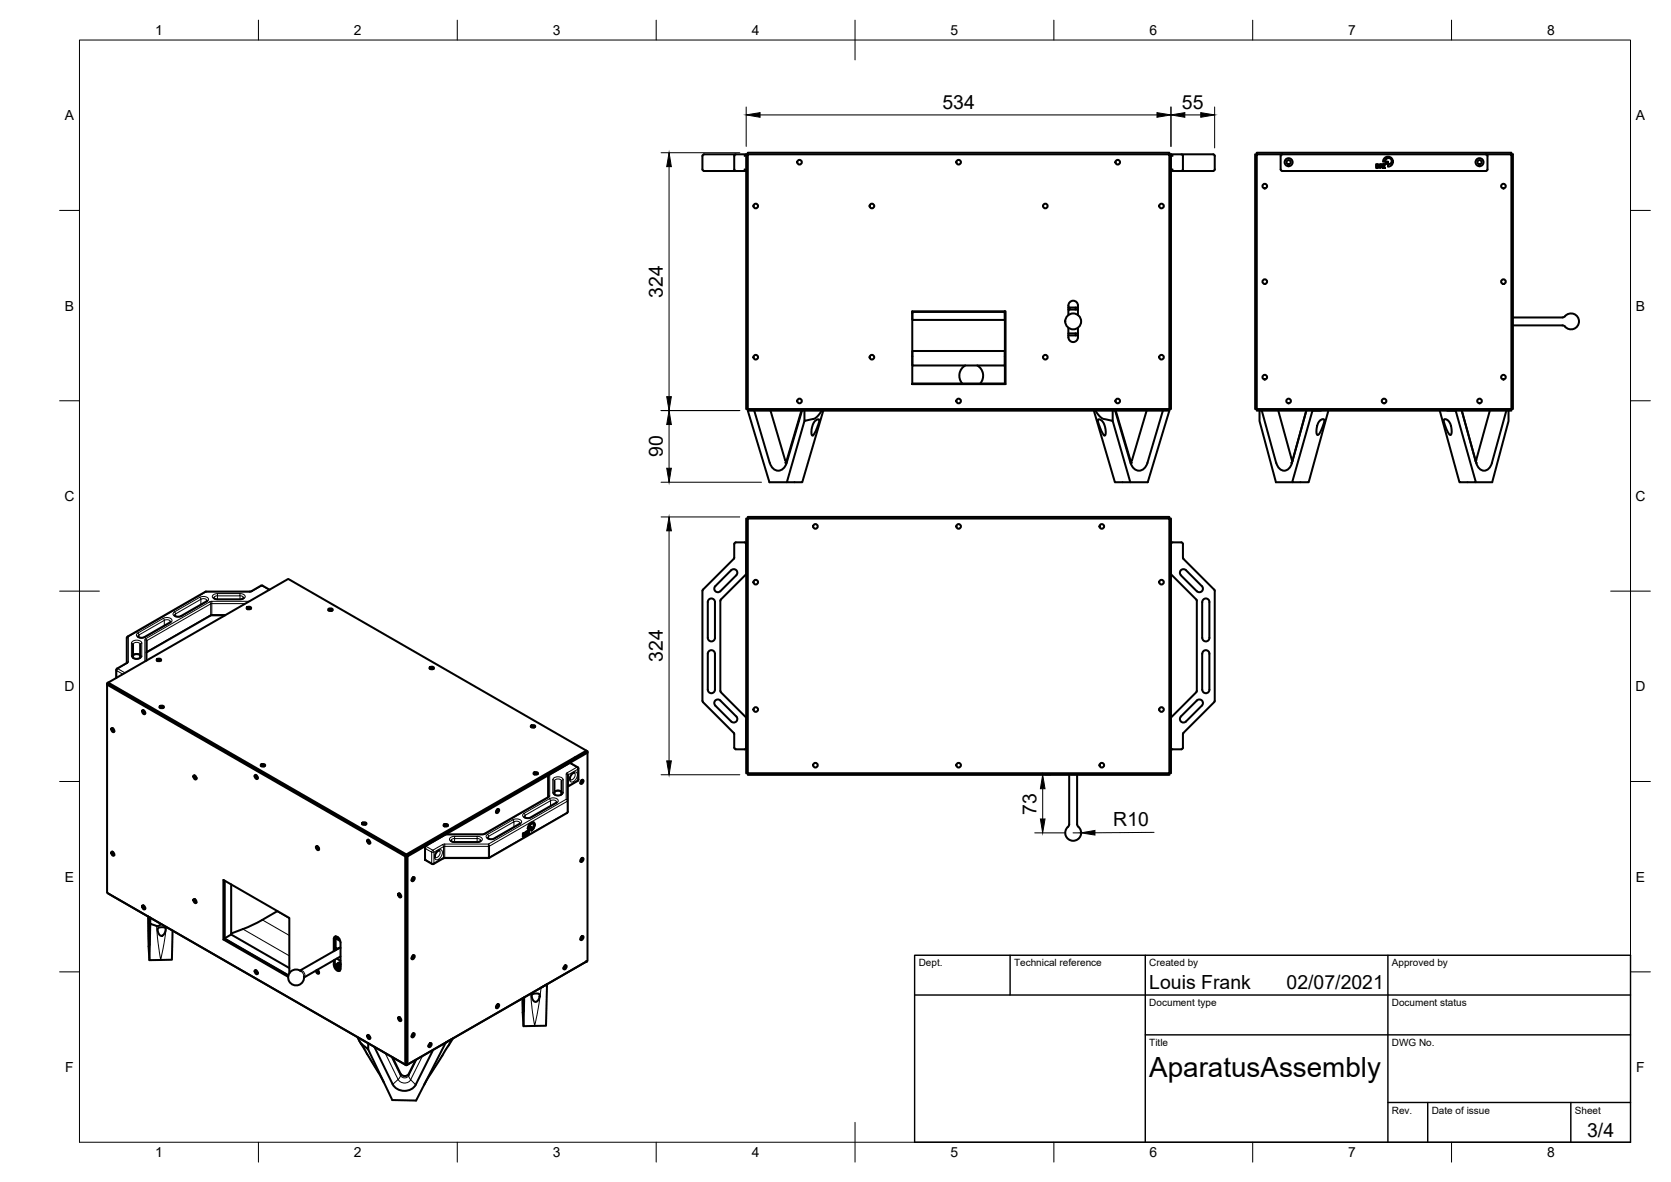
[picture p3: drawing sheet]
<svg xmlns="http://www.w3.org/2000/svg" width="420mm" height="297mm" viewBox="0 0 420 297" stroke-linecap="round" stroke-linejoin="round" font-family="sans-serif">
<!-- layer: Visible -->
<g fill="none" stroke="#000" stroke-width=".51">
<path d="M185 38.8l-.4 .4v3.4l.4 .4M187.2 39.2l.4-.4h-10.8l-.2 .4v3.4l.4 .4M187.6 38.8h.4v-.4h106v.4h.4v64h-.4v.4h-106v-.4h-.4zM188 38.8h106v64h-106zM294.8 39.2l-.4-.4h10.8l.2 .4v3.4l-.4 .4M297 38.8l.4 .4v3.4l-.4 .4M315.6 38.8h.4v-.4h64v.4h.4v64h-.4v.4h-64v-.4h-.4zM322.4 38.8h51.2M322.4 38.8h-6.4v64h64M322.4 38.8l-.4 .4v3.4l.4 .4M348 39.8a1.25 1.25 0 0 1 2.1 .3 1.25 1.25 0 0 1-1.1 1.8l.1-.6a.79 .79 0 0 0 .8-.9 .79 .79 0 0 0-.9-.7 .79 .79 0 0 0-.6 .9h-.7zM373.6 38.8h6.4v64"/>
<path d="M373.6 38.8l.4 .4v3.4l-.4 .4M187.2 42.6l.4 .4h-10.6M294.8 42.6l-.4 .4h10.6M322.4 43h51.2M346 41.3l.7 .1 .1 .4-.2 .3-.6 .1zM346.2 41.4l.4 .2-.1 .4-.3 .1zM347 41.3a.36 .36 0 0 1 .5 .1 .36 .36 0 0 1-.4 .5v.3h-.1zM347.1 41.4h.1a.19 .19 0 0 1 .2 .2 .19 .19 0 0 1-.3 .1zM347.6 41.3h.7l-.5 .8 .5 .1h-.7l.5-.8h-.5zM348.4 40.6h.6v.6h-.6zM229.4 78.2l.1 .2h23.1l.1-.2v18.2M229.4 78.2h23.4v18.3h-23.4z"/>
<path d="M229.4 78.7h.1M229.4 78.4h.1M229.4 78.3v1.9M252.6 78.3v1.9M252.6 78.7h.1M252.6 78.4h.1M268.6 77.3h2.4M268.6 77.8h2.4M268.6 76.8v2.4M268.6 76.8a1.2 1.2 0 0 1 1.2-1.2 1.2 1.2 0 0 1 1.2 1.2v2.4M268.9 77.3v.5M270.4 77.3v.5"/>
<path d="M380.4 79.8l12.7-.1a2.29 2.29 0 0 1 3.4-.3 2.02 2.02 0 0 1-.3 3 2.02 2.02 0 0 1-2.9-.5l-12.9-.1M229.4 96.4h23.3l.1 .1M229.4 89.5h.1M229.4 80.2l.2 .2h22.9l.2-.2M229.4 88.4v3.3l.2 .1h22.9l.2-.1-.1-3.3M229.4 88.3l.2-.1h22.9l.2 .1M242.7 91.8a3 3 0 0 0-.8 4.6M245.7 91.8a3 3 0 0 1 .8 4.6M252.6 89.5h.1M268.6 84.3h2.4M268.6 83.8h2.4M268.6 82.4v2.4"/>
<path d="M270.4 83.8v.5M271 82.4v2.4a1.2 1.2 0 0 1-1.2 1.2 1.2 1.2 0 0 1-1.2-1.2M188 103.2l5.5 18h4.3M189.7 103.2l3.9 13.1a2.12 2.12 0 0 0 2.1 2 2.12 2.12 0 0 0 2.1-2l3.9-13.1M193.7 103.2l3.7 12.4M197.4 115.6l.3 .5M201.5 103.2l-4 13.1M202.3 103.2v2.6l2.2-.5a4 4 0 0 0 2.1-2.1M204.9 105.8l.7-.4 .4 .1-.3 1.4-.8 1.9a.61 .61 0 0 1-.7 .6l-.2-.4 .2-1.5zM207 103.2l-5.3 18h-3.9l4.5-15.4M275 103.2l5.3 18h3.9l-4.4-15.4M275.4 103.2a4.2 4.2 0 0 0 2.1 2.1l2.3 .5v-2.6"/>
<path d="M276.1 105.5h.7l.7 .8 .4 1.2 .1 1.2a.4 .4 0 0 1 .1 .5 .4 .4 0 0 1-.5 .2l-1-1.9-.5-1.6zM280.4 103.2l3.9 13.1a2.12 2.12 0 0 0 2.1 2 2.12 2.12 0 0 0 2.1-2l3.9-13.1M280.5 103.2l4.1 13.1M288.3 103.2l-3.9 12.9-.1-.3M294 103.2l-5.4 18h-4.4M316.7 103.2v2.6l4.1 15.4h4.1M317.3 103.2l3.6 13.1a1.92 1.92 0 0 0 1.1 1.7 1.92 1.92 0 0 0 2.1-.2l.8-1.5 3.6-13.1-3.5 12.7-.3 .5M321.4 103.2l3.4 12.4M324.8 115.6l.2 .3M331.8 105.8l.6-.4h.4l.2 .1-.4 1.5-.8 1.8a.44 .44 0 0 1-.5 .5 .44 .44 0 0 1-.3-.6v-.3a3.8 3.8 0 0 1 .8-2.6zM332.1 103.2h-2.1l-5.1 18h4.2l4.9-18M362 103.2l5 18h4.1l-5.1-18h-2.1"/>
<path d="M363.1 105.5l.5-.1 .6 .4a2.87 2.87 0 0 1 .5 3.5l-.4-.3-.7-1.3-.5-1.6zM374.6 103.2l-3.6 12.6M375.1 116.3a1.92 1.92 0 0 1-1.1 1.7 1.92 1.92 0 0 1-2-.2l-.8-1.5-3.7-13.1 3.8 13.2M378.8 103.2l-3.7 13.2M379.3 103.2v2.6l-4.1 15.4h-4.1M188 129.9h106v.4h.4v64h-.4v.4h-106v-.4h-.4v-64h.4zM188 130.3h106v64h-106zM32.1 160l-.2 .3v6.3l-2.6 1.6-.1 2.2M42.9 156.3l-6.7 3.9h-1l-.5-.3M52 151l-6.5 3.8-1 .2-.6-.4M53.8 150.2l.8 .4h5.9l.8-.4M56.6 154.6l-3.6 .1-16.2 9.3"/>
<path d="M62 152.7l.7-.2 .4 .4-.7 .2zM62.1 153l.5-.2 .5 .2M62.7 152.8l-.4 .3M67.8 148.2l-2-1.1-2.9 1.6h-11.2l-19.6 11.3M82.5 153.1l.7-.2 .5 .4-.8 .2zM82.6 153.4l.5-.2 .5 .2M82.9 153.2l.5 .3M176.8 148.2l-.2 .3 .2 27.9M178.2 150.7a.9 .9 0 0 1 1-.2 .9 .9 0 0 1 .6 .8v9a.9 .9 0 0 1-.9 .9 .9 .9 0 0 1-.9-.9v-9zM181.1 151v22.6M181.3 150.7l-.2 .3M183.9 143.3l-4 4a.9 .9 0 0 0 0 1.3 .9 .9 0 0 0 1.2 0"/>
<path d="M183.9 143.3a.9 .9 0 0 1 1.2 0 .9 .9 0 0 1 0 1.3l-4 4M184.6 140.1l-7.9 8.1M184.6 140.2l.1-3.7 .3-.2 2.5 .1 .1 7.3M187.6 144.2l-6.4 6.5M294.4 144.2l6.4 6.5M297.4 140.2v-3.7l-.4-.2-2.4 .1-.2 .2v7.1M297.5 140.1l.1 .3M297.5 140.4l7.8 7.8M298.2 143.3l4 4M298.2 143.3a.9 .9 0 0 0-1.3 0 .9 .9 0 0 0 0 1.3l4 4M300.8 150.7l.1 .3M300.9 151l-.1 22.9"/>
<path d="M302.2 147.3a.9 .9 0 0 1 0 1.3 .9 .9 0 0 1-1.3 0M304.1 151.3v9M304.1 151.3a.9 .9 0 0 0-.9-.9 .9 .9 0 0 0-.9 .9v9a.91 .91 0 0 0 .9 .9 .91 .91 0 0 0 .9-.9M305.3 148.2v28.2M26.9 171.7l45.6-26.2 75.2 43.3-.3 .2M26.9 172l.3-.1 75 43.1-.3 .2zM27.2 171.9l-.3-.2v52.7l75 43.1M27.2 171.9l75 43.1v-.3l45.2-26.1v.4l-2.8 1.6M27.2 171.9v-.4l75 43.2M27.4 172l.8 .4M29.1 173l.7 .4M33.4 162v3.2l.8 .4 1-.3v-3.3"/>
<path d="M33.4 164.7l.8-.3 .6 .1 .4 .2M35.8 178.5l.5 .2 .2 .7-.6-.2zM36 178.4l.1 .6 .4 .3M36 178.8l.5 .3M36.8 161.1v4.9M39.4 165.8l.7-.3 .4 .4-.7 .3zM39.4 166l.6-.2 .5 .2M40.1 177.6l.7-.3 .4 .4-.7 .3zM40.1 165.8l-.5 .3M40.1 177.8l.6-.2 .5 .2M40.5 177.7l.5 .2M108 167.8l.7-.2 .4 .4-.7 .2z"/>
<path d="M108 168l.6-.1 .5 .1M108.4 167.9l.5 .3M176.7 176.4l7.8 7.8 .1 3.7 .4 .4M178.2 163.7a.9 .9 0 0 1 1-.2 .9 .9 0 0 1 .6 .8v9a.9 .9 0 0 1-.9 .9 .9 .9 0 0 1-.9-.9v-9zM181.1 176.1l4 3.9a.9 .9 0 0 1 0 1.3 .9 .9 0 0 1-1.2 0M181.1 176a.9 .9 0 0 0-1.2 0 .9 .9 0 0 0 0 1.3l4 4M181.1 173.6l.2 .3M181.2 173.9l6.4 6.6M300.8 173.9l-6.4 6.6M300.9 176.1l-4 3.9a.9 .9 0 0 0 0 1.3 .9 .9 0 0 0 1.3 0M300.9 176a.9 .9 0 0 1 1.3 0 .9 .9 0 0 1 0 1.3M302.2 177.3l-4 4"/>
<path d="M304.1 164.3v9M304.1 164.3a.9 .9 0 0 0-.9-.9 .9 .9 0 0 0-.9 .9v9a.91 .91 0 0 0 .9 .9 .91 .91 0 0 0 .9-.9M305.3 176.4l-7.8 7.8M28 183l.6 .2 .1 .7-.5-.1zM28.2 183l.1 .5 .4 .3M28.4 183.1v.5M48.7 194.9l.5 .2 .2 .7-.6-.1zM48.9 194.8l.1 .6 .4 .3M48.9 195.2l.5 .3M64.1 194.8l.5 .2 .2 .7-.6-.2zM64.3 194.7l.1 .6 .4 .3M64.3 195.1l.5 .3"/>
<path d="M65.6 192.2l.7-.2 .4 .4-.7 .2zM65.6 192.5l.5-.2 .5 .2M66 192.3l.4 .3M133.5 182.5l.7-.3 .4 .4-.7 .3zM133.5 182.7l.5-.2 .5 .2M133.8 182.5l.5 .3M134.2 194.3l.7-.3 .4 .4-.7 .3zM134.2 194.5l.5-.2 .5 .2M134.9 194.4l-.5 .2M139.4 196.3v3.3l.8 .3 .6-.1 .4-.2v-3.3M139.4 199.1l.8-.4 .6 .1 .4 .3M142.8 194.9l-.1 9.3-19.7 11.4"/>
<path d="M144.4 194.2l-.4 .1a1.39 1.39 0 0 0-.6 1.7M145.2 192.8l-1.9-1.1-5.3 3.1-.2 .5v5M145.2 196.3l-2.4 1.4M145.2 192.8l.2 .3v2.8l-.2 .4M145.6 190.1l-.8 .4M146.1 196.2l.4-.2 .2 .2-.2 .6-.4 .2-.2-.3zM146.2 196.1v.5M146.4 196l-.1 .5-.4 .3M147.2 189.1l-.7 .4M147.4 189l.3 .2-45.2 26M147.4 189l-45.2 26v52.4M147.7 188.8v52.7l-45.2 26"/>
<path d="M187.6 180.9v7.2l-.3 .2h-2.3M268.8 194.7v12.5M270.8 194.7v12.5M294.4 180.9l.1 7.2 .2 .2h2.3M297.6 184.2l-.2 3.7-.4 .4M28 214.1l.6 .2 .1 .7-.5-.2zM28.2 214l.1 .5 .4 .4M28.4 214.1v.6M79.5 212.7l.5 .1 .2 .8-.6-.2zM79.7 212.6l.1 .5 .4 .4M79.8 213l.4 .3M91 206.9l.7-.3 .4 .4-.7 .3z"/>
<path d="M91.1 207.1l.5-.1 .5 .1M91.4 207l.5 .2M92.3 211.1l.6 .1 .2 .8-.6-.2zM92.6 211l.1 .5 .4 .4M92.6 211.4l.5 .3M99.6 213.5l.7 .5M101.2 214.5l.8 .4M101.9 215.2v52.3l.3-.1M102.2 215l.3 .2v52.3l-.3-.1zM103.1 214.5l-.7 .4M104.8 213.5l-.7 .5M106.9 212.9v3.2"/>
<path d="M107 216l-.1 .1M110.4 213.8l-.3 .1a1.46 1.46 0 0 0-.6 1.6M111.5 207.3l.7-.2 .5 .4-.8 .2zM111.6 207.5l.5-.1 .5 .1M112.2 207.4l-.4 .3M113.4 211.3l.8 .3h5.9l.8-.3M123 215.6h-11.3l-2.9 1.6-1.9-1.1M124.9 203.5l.4-.2 .2 .3-.2 .5-.4 .2-.2-.2zM125.2 203.7l-.5 .2M125.2 203.3l-.1 .5-.4 .4M130.8 206.9l-6.7 3.9-.9 .1-.6-.3M131.5 209.5l.4-.2 .1 .2-.2 .5-.3 .3z"/>
<path d="M131.6 209.5h.3l-.1 .4-.2 .2-.1-.6 .1 .6M131.8 209.5h-.3M131.9 209.3l.1 .4-.5 .5M132.2 209.8v-.3v.3M132.2 209.2h.2l-.2 .2v-.3v.3M132.2 209.5h.1a.26 .26 0 0 0 .3-.3 .26 .26 0 0 0-.5-.1v.7M132.2 209.5h.1M132.4 209.1h-.2M132.4 209.1h.1M132.5 209l-.3 .5M132.7 209.3l.3-.7-.2 .7M132.9 208.8l-.3 .8 .5-.2-.5 .2"/>
<path d="M133 208.6h.1M133 209.3h.1M133.1 209.4v-.2l-.4 .2M133.1 208.7l-.5 .2M133.1 208l.4-.9a.46 .46 0 0 1 .7-.1 .46 .46 0 0 1-.1 .7l-.5 .6v.5a1.35 1.35 0 0 0 .5-2.2 1.62 1.62 0 0 0-1.4 1.7l.4-.3-.4 .2M133.2 208v.5l.3-.3-.3 .2M133.2 208l.3-.2v.4M134.1 206.9l-.3-.1-.4 .3-.3 .9M134.2 206.7a1.5 1.5 0 0 1-.6 2M137.8 200.3l-16.1 9.3-9.6 .1-5.1 2.9v.7M140 201.6l-6.7 3.9-.9 .1-.6-.3M146.1 215.8l.4-.2 .2 .3-.2 .5-.4 .2-.2-.3z"/>
<path d="M146.2 215.7v.6M146.4 215.6l-.1 .5-.4 .4M270.8 207.2l.1 .2a2.29 2.29 0 0 1 .3 3.4 2.02 2.02 0 0 1-3-.3 2.02 2.02 0 0 1 .5-2.9l.1-.4M27.2 224.5l75 43.2M35.8 227.6l.5 .1 .2 .8-.6-.2zM36 227.5l.1 .5 .4 .4M36 227.9l.5 .3M37.3 230.3l.3 11M37.3 230.4l.1 3.5M37.7 230.6l-.2 7.2-.1-3.9M37.8 230.6v1.6l1.7 .5 1-.5M37.8 232.2l-.2 9.1 5.6-.1 .2-7.3"/>
<path d="M39.8 233.2l1.2-.2 .6 .3-.1 1-.6 .8-.5 .1-.4-.5-.4-.9zM48.7 226l.5 .2 .2 .7-.6-.2zM48.9 225.9l.1 .5 .4 .4M49.1 226v.6M56.2 236.1l16.3 9.4M56.5 221.3v14.6M58.1 222.3v12.6l-1.6 .9M58.1 234.9l14.6 8.4M61.1 233.5l-3 1.1M69.8 228.9l-5.2 3-3.5 1.6M83.9 239l.1-3.4a.92 .92 0 0 1 1.5 .6l.1 .7v6.9a.92 .92 0 0 1-1.5-.7l-.2-1.8M84.2 235.8v3.1"/>
<path d="M84.4 235.3l-.2 .5M84.4 238.5l.2 .1M84.4 235.3l.5 .2M84.5 235.9h-.1v2.3l.5 .3M84.7 238.3l-.3 .2v.3M85 235.6l-.6 .3M85.1 235.8l.2 .1M85.2 235.8v.1M85.4 238.2l-9.9 5.7M85.6 238.2l-.5 .1M100.1 224.6l.6 .1 .1 .8-.5-.2zM100.4 224.5l.1 .5 .4 .4"/>
<path d="M100.6 224.6v.6M103.7 220.6l.4-.2 .2 .3-.2 .5-.4 .3-.2-.3zM103.8 220.5v.6M104 220.4l-.1 .5-.4 .4M146.1 235.4l.4-.2 .2 .3-.2 .5-.4 .3-.2-.3zM146.2 235.3v.6M146.4 235.2l-.1 .5-.4 .4M64.1 243.9l.5 .1 .2 .7-.6-.1zM64.3 243.8l.1 .5 .4 .4M64.3 244.2l.5 .3M72.7 244.6v-13.9l-16.5-9.6v15l.3-.2 16 9.3M75.5 243.9h.1"/>
<path d="M75.7 244.1a2 2 0 0 0-3.1 .7 2 2 0 0 0 1.6 2.8 2 2 0 0 0 2.2-2.3M79.7 243.8l.2 .4 .3 .3M79.8 243.7l.4 .5-.1 .5-.4-.2-.3-.6M79.9 243.8v.5M84.2 241.2v1.1M84.2 242.3a1.6 1.6 0 0 0 1.3 1.6M84.6 243.3l.1-.7a.58 .58 0 0 1 .8-.4 .96 .96 0 0 1-.8 1.3M84.7 240.9l.9 .6M84.7 243l.4 .2M84.8 242.7l.1-.1 .4 .2M84.8 242.8l.1 .4 .5-.4M85 243.5h-.2"/>
<path d="M85.1 242.4l.2 .1M85.1 243.4l-.1 .1M85.1 242.4l.3 .1M85.1 242.4l-.3 .4M85.2 241.9l.2 .1M85.3 242.5v.3M85.3 242.8l-.2 .4h-.3l-.1-.2M85.4 242.5v.3M85.6 240.4l-9.1 5.2M85.6 242.4l-.1-.4h-.5l-.4 .4-.2 .6M85.6 242a1.03 1.03 0 0 0-1.2 1M85.6 243l-.7 .7"/>
<path d="M100.1 255.6l.6 .2 .1 .7-.5-.1zM100.4 255.6l.1 .5 .4 .3M100.6 255.7v.5M103.7 240.3l.4-.3 .2 .3-.2 .5-.4 .3-.2-.3zM103.7 259.9l.4-.3 .2 .3-.2 .6-.4 .2-.2-.3zM103.8 240.1v.6M103.8 259.8v.5M104 240l-.1 .6-.4 .3M104 259.6l-.1 .6-.4 .3M124.9 252.6l.4-.3 .2 .3-.2 .5-.4 .3-.2-.3zM125.2 252.7l-.5 .3M125.2 252.3l-.1 .6-.4 .3"/>
<path d="M131.4 250.9l.2 3.5v-.5M131.7 250.7l-.1 3.2M131.8 250.6l-.2 7.3M133.9 249.9l.7-.2 .9 .1a1.39 1.39 0 0 1-1 2l-.4-.3-.3-.6-.1-.7zM136 248.2l1.5-.9-.2 10.5-5.7 .1-.2-7M141.9 242.8l.4-.2 .2 .3-.2 .5-.4 .2-.2-.3zM142.1 243l-.4 .2M142.2 242.6l-.1 .5-.4 .3M147.4 241.6l-45.2 26.1v-.3M89.9 260.6l.9 1.7 1.8 1.4v-1.5M90.3 261.5l6.2 10.5M92.3 260.2l.6 .1 .2 .7-.6-.1z"/>
<path d="M92.6 260.1l.1 .5 .4 .4M92.6 260.5l.5 .2M94.1 263.1l4.6 9.4a3.4 3.4 0 0 0 5.8 .1l4.4-8.8M98.7 265.7l2 4.1a1.24 1.24 0 0 0 2.1 .1M104.5 266.3l-1.7 3.6M107.9 262.3l.4-.2 .2 .3-.2 .5-.4 .3-.2-.3zM108.2 262.5l-.5 .3M108.2 262.1l-.1 .5-.4 .4M113.6 261.1l-1.5 .9-7.5 14.6-6-.2-6-12.7M113.9 260.9l-7.3 11.7"/>
<circle cx="190" cy="51.8" r=".58"/>
<circle cx="201" cy="40.8" r=".58"/>
<circle cx="219.2" cy="51.8" r=".58"/>
<circle cx="241" cy="40.8" r=".58"/>
<circle cx="262.8" cy="51.8" r=".58"/>
<circle cx="281" cy="40.8" r=".58"/>
<circle cx="292" cy="51.8" r=".58"/>
<circle cx="318" cy="46.8" r=".58"/>
<circle cx="324" cy="40.8" r=".54"/>
<circle cx="324" cy="40.8" r="1.01"/>
<circle cx="372" cy="40.8" r=".54"/>
<circle cx="372" cy="40.8" r="1.01"/>
<circle cx="378" cy="46.8" r=".58"/>
<circle cx="318" cy="70.8" r=".58"/>
<circle cx="378" cy="70.8" r=".58"/>
<circle cx="190" cy="89.8" r=".58"/>
<circle cx="219.2" cy="89.8" r=".58"/>
<circle cx="262.8" cy="89.8" r=".58"/>
<circle cx="269.8" cy="80.8" r="2"/>
<circle cx="292" cy="89.8" r=".58"/>
<circle cx="318" cy="94.8" r=".58"/>
<circle cx="378" cy="94.8" r=".58"/>
<circle cx="201" cy="100.8" r=".58"/>
<circle cx="241" cy="100.8" r=".58"/>
<circle cx="281" cy="100.8" r=".58"/>
<circle cx="324" cy="100.8" r=".58"/>
<circle cx="348" cy="100.8" r=".58"/>
<circle cx="372" cy="100.8" r=".58"/>
<circle cx="205" cy="132.3" r=".58"/>
<circle cx="241" cy="132.3" r=".58"/>
<circle cx="277" cy="132.3" r=".58"/>
<circle cx="190" cy="146.3" r=".58"/>
<circle cx="292" cy="146.3" r=".58"/>
<circle cx="190" cy="178.3" r=".58"/>
<circle cx="292" cy="178.3" r=".58"/>
<circle cx="205" cy="192.3" r=".58"/>
<circle cx="241" cy="192.3" r=".58"/>
<circle cx="277" cy="192.3" r=".58"/>
</g>
<!-- layer: Visible Narrow -->
<g fill="none" stroke="#000" stroke-width=".25">
<path d="M32.1 160h.2l-.4 .3M34.9 159.6v.6M35 159.5l-.3 .4M35 159.5l-.3-.4-.3 .2a1 1 0 0 0 1.4 1l.7-.2M41 155.4l-6.3 3.7M41 155.4l1.2-.2a.88 .88 0 0 1 1 1l-.3 .3M41.1 155.4l.2 .5M41.3 155.9l-6.4 3.7M41.3 155.9v1.3M41.3 155.9l1-.1 .6 .4M42.7 156.4l.2 .1M42.9 156.5l-6.4 3.6"/>
<path d="M43.9 153.8l.2 .5M43.9 153.8l-.3 .2a1 1 0 0 0 1.4 1l.7-.2M44.2 154.3v.6M44.2 154.3l-.3 .3M45.5 154.8h.2M50.2 150.1l-6.3 3.7M50.2 150.1l1.1-.2a.88 .88 0 0 1 1.1 1l-.3 .3M50.2 150.1l.3 .5 1-.1 .5 .5M50.5 151.9v-1.3l-6.3 3.7M51.8 148.7h-.1M51.9 151.1l.2 .1M52.1 151.2l-6.4 3.6"/>
<path d="M52.7 151.3l-16 9.2 .3 .5-.2 .1-.4-.3M52.7 151.3l.3 .4M53 154.5l-.1 .2M53 151.8l-16.1 9.2v2.8l16.1-9.3M53 151.8v2.7M53 154.5h.3v.1M53.3 151.1v.6M53.3 151.7v2.8h3.6M53.3 151.1h9.4M53.3 151.7h8.4M53.3 151.1l-.6 .1M53.3 151.7l-.3 .1"/>
<path d="M54.7 149.7v1h5.6M54.7 149.2v.5M54.7 149.2h5.6v.5h-5.6M54.7 149.2h-.4a.73 .73 0 0 0-.9 .7 .73 .73 0 0 0 .9 .7l.4 .1M54.7 149.7a.79 .79 0 0 0-.9 .5M60.4 149.2h.4a.73 .73 0 0 1 .9 .7 .73 .73 0 0 1-.9 .7l-.4 .1M61.3 150.2a.76 .76 0 0 0-1-.5v1M62.2 152.9h-.1M62.7 152.8l-.5 .3M62.8 148.7h-11l-19.5 11.3v6.3M63.2 148.6h.2M65.6 147.2h.4"/>
<path d="M67.7 148.3l-1.9-1.1-2.4 1.4-.6 .1M82.9 153.2l.5 .3M83.5 153.3h.1M29.4 168h.2l-.3 .5-.1-.1M30.9 169.4l-1.6-.9v1.8M31.9 166.6h.2M32 166.7l-2.4 1.3 1.9 1.1M32.3 166.3l-.3 .3M32.3 166.3l-.4 .3M33 161.6v3.3M33.1 164.9l.3 .3M33.1 161.6l.3 .3a1.06 1.06 0 0 1 1.9 0l.4-.3"/>
<path d="M33.1 164.9a1.5 1.5 0 0 0 2.6 0M33.1 161.6a1.5 1.5 0 0 1 2.6 0M33.5 164.7a1.04 1.04 0 0 1 1.8 0M35.6 161.6v3.3M35.7 164.9l-.4 .3M36 178.8l.5 .3M36.3 160.1h.2M36.4 160.8v5.5M36.7 160.5l-.3 .3M37 163.8h.1M39.5 165.9v.1M40.1 165.8l-.5 .3"/>
<path d="M40.5 177.7l.5 .2M41 177.7l.1 .1M108.4 167.9l.5 .3M108.9 168h.1M28.4 183.1v.5M48.9 195.2l.5 .3M64.3 195.1l.5 .3M66 192.3l.4 .3M66.5 192.4h.1M133.9 182.5l.4 .3M134.3 194.4h.1M134.4 182.6h.1"/>
<path d="M134.9 194.4l-.5 .2M138.2 194.6v5.5M139 196v3.2M139 199.2a1.5 1.5 0 0 0 2.6 0M139 199.2l.4 .3M139.4 199.1a1.04 1.04 0 0 1 1.8 0M141.2 196.3l.4-.3a1.5 1.5 0 0 0-2.6 0l.4 .3a1.04 1.04 0 0 1 1.8 0M141.6 196v3.2M141.6 199.2l-.4 .3M142.4 194.5l.2-.3 .2 .3v.4M142.8 194.9l-.4-.4v6.4l-19.6 11.2h-11M142.9 197.5h.1"/>
<path d="M142.9 194.7l2.4-1.4v2.8l-2.4 1.4zM143.2 191.8l1.8 1-2.4 1.4M143.9 194.3a.73 .73 0 0 1 1.2 .1 1.83 1.83 0 0 1-1.5 2.1 1.34 1.34 0 0 1 .3-2.2zM144.4 194.2a1.16 1.16 0 0 1-1 1.8M144.6 190.3v.3M145.2 192.8h-.2l.3 .5 .1-.2M145.4 195.9l-.2 .4M146.2 196.1v.5M28.4 214.1v.6M79.8 213l.4 .3M91.4 207l.5 .2M92 207.1h.1"/>
<path d="M92.6 211.4l.5 .3M107 213.3l1.5 .9v2.7l-1.5-.9zM108.6 216.9h.5l-.1 .2M108.6 216.9v.2M109.1 214.2l2.4-1.4v2.7l-2.4 1.4zM109.9 213.9a.73 .73 0 0 1 1.3 0 1.83 1.83 0 0 1-1.5 2.2 1.34 1.34 0 0 1 .2-2.2zM110.5 213.8a1.16 1.16 0 0 1-1 1.7M111.3 212.3l-2.5 1.4-1.8-1.1M111.3 212.3l.2 .4M111.5 215.5v.2M111.7 207.5h.1M111.8 215.5v.1"/>
<path d="M111.8 212.1v.6M111.8 212.7h11v2.8h-11M111.8 212.7v2.8M111.8 212.1l-.5 .2M111.8 215.5h-.2M111.8 212.7l-.2 .1M112.2 207.4l-.5 .3M114.3 210.2h5.7v.5h-5.7zM114.3 210.7v1h5.7M114.3 210.7a.79 .79 0 0 0-.9 .5M114.3 210.2h-.4a.73 .73 0 0 0-.9 .7 .73 .73 0 0 0 .9 .7l.4 .1M120 210.7v1"/>
<path d="M120 210.7a.79 .79 0 0 1 .9 .5M120 210.2h.4a.73 .73 0 0 1 .9 .7 .73 .73 0 0 1-.9 .7l-.4 .1M121.4 209.7h-9.4M121.8 209.6h.2M122.6 209.7l.3 .5M122.6 209.7l-.3 .2a1 1 0 0 0 1.4 1l.7-.2M122.8 215.5v.1M122.8 212.1v.6M122.8 212.1l.3 .5-.3 .1M122.8 215.4h.3l-.1 .2M122.9 210.2l-.3 .3M123.1 212.6l19.6-11.3v2.8l-19.6 11.3z"/>
<path d="M125.2 203.7l-.5 .3M129 206l.2 .5 1-.1 .6 .5M129.2 207.8v-1.3l-6.3 3.7v.6M130.6 207.1h.2M130.8 207.1l.3-.3a1 1 0 0 0-1.4-1l-.8 .2-6.3 3.7M130.8 207.1l-6.6 3.6M131.6 210.1v.1M131.6 209.5h.1M131.8 204.4l-.3 .2a1 1 0 0 0 1.4 1.1l.7-.3M132 209.5v.1M132.2 209.5h.1M132.2 209.1h.1"/>
<path d="M132.5 209.1h.1M132.7 208.8l.1 .1M133.1 207.9h.1M133.4 205.4l.2 .1M133.6 206.9l.1 .1M134.4 207.2h.1M137.8 200.3l.4-.3-.2 .4-.2-.1M138 200.4l-16 9.2-.6 .1M138.1 200.7l-6.3 3.7 .2 .5-.2 .3M138.4 202.6v-1.4l-6.3 3.7v.6M139.8 201.8h.2M140 201.6l-.6-.5-1 .1-.2-.5 1.1-.2a.88 .88 0 0 1 1 1l-.3 .3"/>
<path d="M140 201.8l-6.4 3.7M142.4 200.9l.3 .1v.3zM142.8 204l-.2 .3M146.2 215.7v.5M36 227.9l.5 .3M37.4 233.9l.3 .1M39.4 232.7l.4 4.4 .6 4.1 1.4-8.3M49.1 226v.6M56.5 235.9l16 9.3M56.6 221.4v14.4l16 9.2M61.1 233.5l11.6 6.7M66 231.2l6.7 3.9"/>
<path d="M69.6 229l3.1 1.8M84.2 235.8l-.3 .1M84.4 236l1.2 .7M85.1 235.7v.1M85.3 236l-.3-.4-.5 .3 1.1 .6M100.5 224.6v.5M103.8 220.5v.6M146.2 235.3v.6M64.3 244.2l.5 .3M75.5 243.9a1.16 1.16 0 0 1 1 1.7M75.8 244.1l.6 1.2M79.9 243.8v.5"/>
<path d="M84.2 242.3l-.3 .2M84.7 240.9l.9 .5M100.5 255.7v.5M103.8 240.1v.6M103.8 259.8v.5M125.2 252.8l-.5 .2M136 248.2l-.4 3.8-1.2 5.8-.6-4.4-.3-3.7M142.1 243l-.4 .3M91 262.4l4.1 7.1M92.6 260.5l.5 .3M96.8 264.6l3.3 6.7M98.3 265.5l2.4 4.8"/>
<path d="M100.1 271.3l-1.4 1.2M100.7 270.3a1.24 1.24 0 0 0 2.1 0l.5 1a1.87 1.87 0 0 1-3.2 0M100.7 270.3l-.6 1M100.7 269.8v.5M104.8 266.2l-2 4.1v-.4M106.2 265.4l-2.9 5.9 1.2 1.3M108.2 262.5l-.5 .3M113.6 261.1l-5.4 9"/>
<circle cx="108.8" cy="214" r=".32"/>
</g>
<!-- layer: Visible -->
<circle cx="147.4" cy="241.6" r=".24" fill="#000" stroke="#000" stroke-width=".25"/>
<!-- layer: Visible Narrow -->
<circle cx="144.6" cy="243.3" r=".11" fill="#000" stroke="#000" stroke-width=".25"/>
<!-- layer: Border -->
<g fill="none" stroke="#000" stroke-width=".25">
<path d="M20 10.1h390v276.9h-390zM65 5.1v5M115 5.1v5M165 5.1v5M215 5.1v10M265 5.1v5M315 5.1v5M365 5.1v5M15 52.9h5M410 52.9h5M15 100.7h5M410 100.7h5"/>
<path d="M15 148.6h10M405 148.6h10M15 196.4h5M410 196.4h5M15 244.2h5M410 244.2h5M65 287v5M115 287v5M165 287v5M215 282.1v9.9M265 287v5M315 287v5"/>
<path d="M365 287v5"/>
</g>
<!-- layer: TitleBlock -->
<path d="M230 240.1h180v46.9h-180zM230 250h180M254 240.1v9.9M288 240.1v46.9M349 240.1v46.9M288 260.1h122M349 277.1h61M359 277.1v9.9M395 277.1v9.9" fill="none" stroke="#000" stroke-width=".36"/>
<!-- layer: Dimensions -->
<g fill="none" stroke="#000" stroke-width=".25">
<path d="M166.2 38.4h19.8M187.6 26.9v9.9M191.1 28.9h99.8M294.4 26.9v9.9M297.9 28.9h4M305.4 26.9v10.3M168.2 41.9v57.8M166.2 103.2h19.8M168.2 106.7v11M166.2 121.2h25.3M166.2 129.9h19.8M168.2 133.4v57.8"/>
<path d="M166.2 194.7h19.8M262.2 198.2v7.6M262.8 194.7h1.4M260.2 209.3h7.6M269.8 209.3h2M290.2 209.2l-14.9 .1"/>
</g>
<g fill="#000" stroke="#000" stroke-width=".25">
<path d="M187.6 28.9l3.5-.6v1.2zM290.9 28.3l3.5 .6-3.5 .6zM294.4 28.9l3.5-.6v1.2zM301.9 28.3l3.5 .6-3.5 .6zM168.2 38.4l.6 3.5h-1.2zM167.6 99.7h1.2l-.6 3.5zM168.2 103.2l.6 3.5h-1.2zM167.6 117.7h1.2l-.6 3.5zM168.2 129.9l.6 3.5h-1.2zM167.6 191.2h1.2l-.6 3.5zM262.2 194.7l.6 3.5h-1.2zM261.6 205.8h1.2l-.6 3.5z"/>
<path d="M271.8 209.3l3.5-.6v1.2z"/>
</g>
<text font-size="7" x="289" y="270.6">AparatusAssembly</text>
<g font-size="4.9">
<text x="237" y="27.3">534</text>
<text x="297.2" y="27.3">55</text>
<text x="166.7" y="74.9" transform="rotate(-90 166.7 74.9)">324</text>
<text x="166.7" y="114.9" transform="rotate(-90 166.7 114.9)">90</text>
<text x="166.7" y="166.4" transform="rotate(-90 166.7 166.4)">324</text>
<text x="260.6" y="204.7" transform="rotate(-90 260.6 204.7)">73</text>
<text x="279.9" y="207.7">R10</text>
<text x="289" y="248.5">Louis Frank</text>
<text x="323.5" y="248.5">02/07/2021</text>
<text x="399.1" y="285.7">3/4</text>
</g>
<g font-size="3.5">
<text x="39" y="8.8">1</text>
<text x="89" y="8.8">2</text>
<text x="139" y="8.8">3</text>
<text x="189" y="8.8">4</text>
<text x="239" y="8.8">5</text>
<text x="289" y="8.8">6</text>
<text x="339" y="8.8">7</text>
<text x="389" y="8.8">8</text>
<text x="16.3" y="30.2">A</text>
<text x="411.3" y="30.2">A</text>
<text x="16.3" y="78">B</text>
<text x="411.3" y="78">B</text>
<text x="16.2" y="125.9">C</text>
<text x="411.2" y="125.9">C</text>
<text x="16.2" y="173.7">D</text>
<text x="411.2" y="173.7">D</text>
<text x="16.3" y="221.6">E</text>
<text x="411.3" y="221.6">E</text>
<text x="16.4" y="269.4">F</text>
<text x="411.4" y="269.4">F</text>
<text x="39" y="290.8">1</text>
<text x="89" y="290.8">2</text>
<text x="139" y="290.8">3</text>
<text x="189" y="290.8">4</text>
<text x="239" y="290.8">5</text>
<text x="289" y="290.8">6</text>
<text x="339" y="290.8">7</text>
<text x="389" y="290.8">8</text>
</g>
<g font-size="2.5">
<text x="231" y="242.9">Dept.</text>
<text x="255" y="242.9">Technical reference</text>
<text x="289" y="242.9">Created by</text>
<text x="350" y="242.9">Approved by</text>
<text x="289" y="252.8">Document type</text>
<text x="350" y="252.8">Document status</text>
<text x="289" y="262.9">Title</text>
<text x="350" y="262.9">DWG No.</text>
<text x="350" y="279.9">Rev.</text>
<text x="360" y="279.9">Date of issue</text>
<text x="396" y="279.9">Sheet</text>
</g>
</svg>
